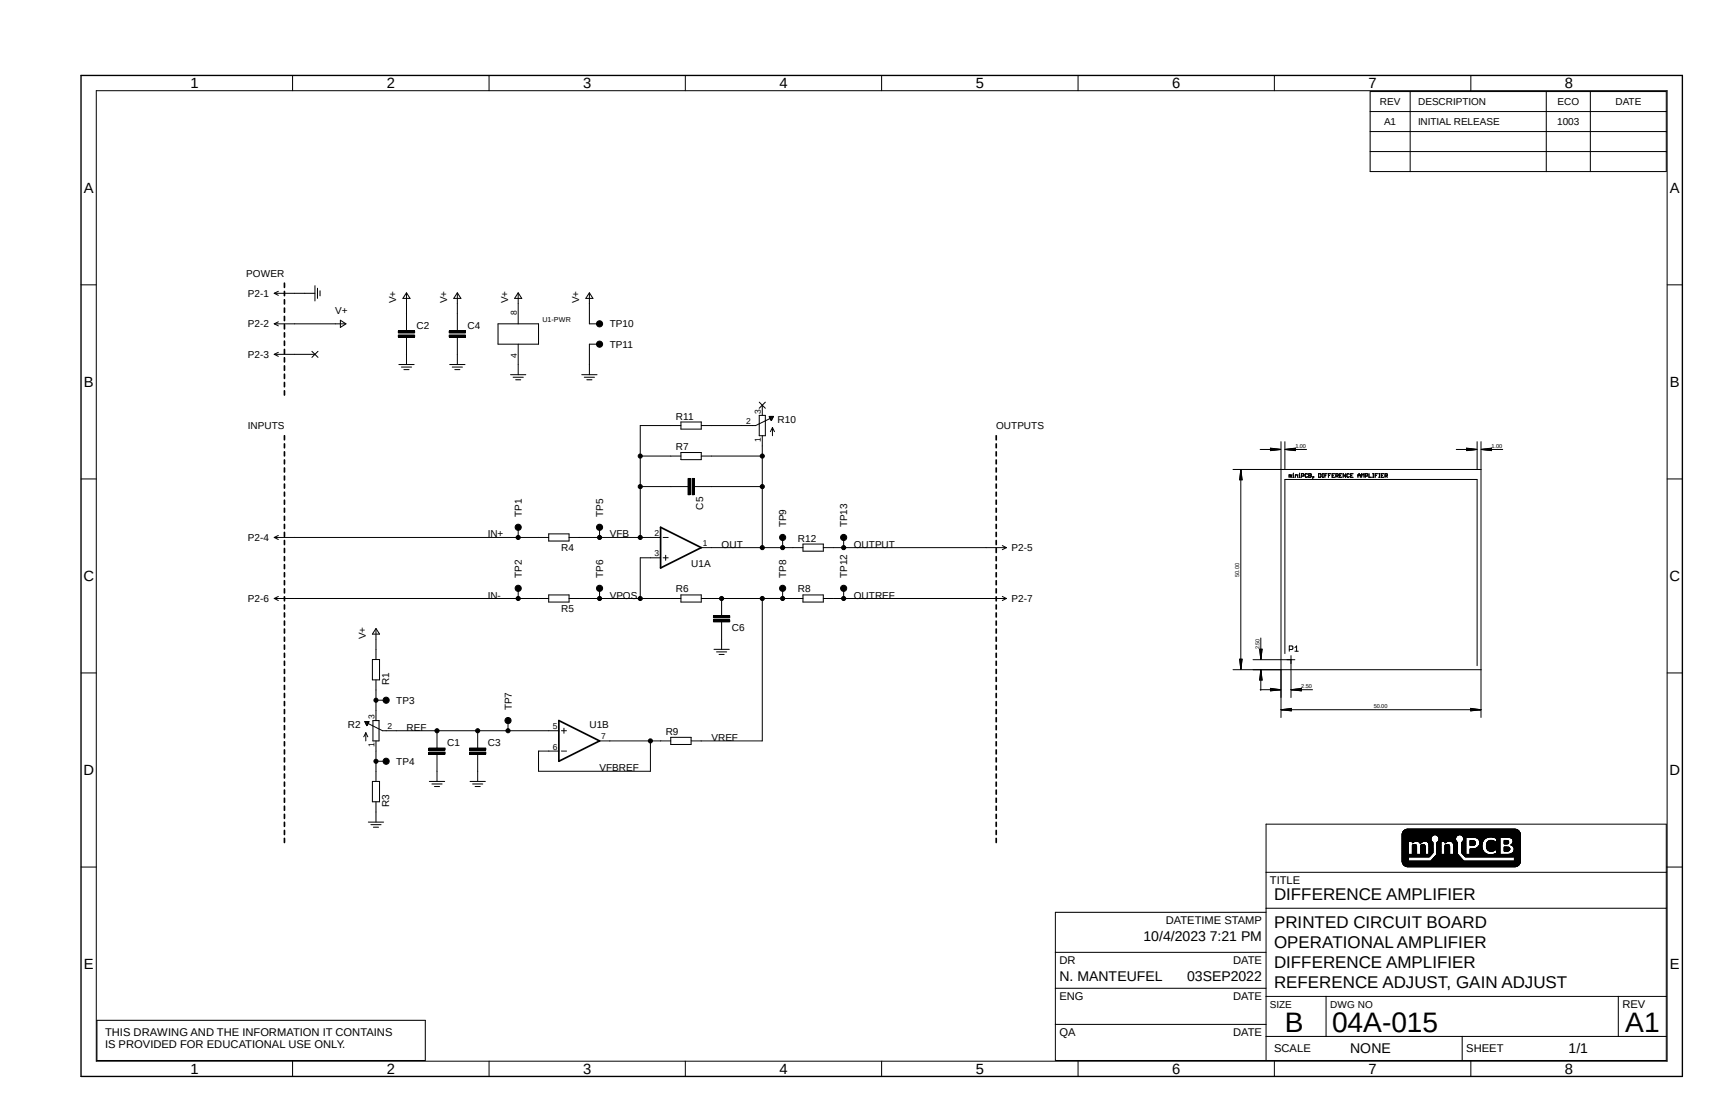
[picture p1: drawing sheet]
<svg xmlns="http://www.w3.org/2000/svg" width="432mm" height="279mm" viewBox="0 0 432 279" stroke-linecap="round" stroke-linejoin="round" font-family="sans-serif">
<path d="M19.7 18.5l400.8 250.8M420.5 18.5l-400.8 250.8" fill="none" stroke="#fff" stroke-width=".25"/>
<g fill="none" stroke="#000" stroke-width=".25">
<path d="M73.1 18.8v3.8M122.1 18.8v3.8M171.2 18.8v3.8M220.2 18.8v3.8M269.2 18.8v3.8M318.3 18.8v3.8M367.3 18.8v3.8M24 22.6h392.3v242.4h-392.3zM342.2 22.9h73.9v19.9h-73.9zM342.2 37.8h73.9M342.2 32.9h73.9M342.2 27.9h73.9"/>
<path d="M352.2 22.9v19.9M386.2 22.9v19.9M397.2 22.9v19.9M20.2 71.1h3.8M68.5 73.2h10.2M68.5 73.2l1 .5M69.5 72.7l-1 .5M78.7 71.3v3.8M79.3 72v2.5M79.9 72.6v1.3M85 80l1.4 .9-1.4 .8zM101.5 73.2v9.4"/>
<path d="M101.5 73.1l.9 1.4h-1.8zM114.2 73.2v9.4M114.2 73.1l.9 1.4h-1.8zM129.4 73.2v7.7M129.4 73.1l.9 1.4h-1.8zM147.2 73.2v7.7h2.5M147.2 73.1l.9 1.4h-1.8zM416.3 71.1h3.9M68.5 80.9h17.8M68.5 80.9l1 .5M68.5 88.5h10.2M68.5 88.5l1 .5"/>
<path d="M69.5 80.3l-1 .6M69.5 88l-1 .5M77.9 87.7l1.5 1.5M79.4 87.7l-1.5 1.5M99.5 83.7h4v.5h-4zM99.5 82.6h4v.5h-4zM99.6 91h3.8M100.2 91.7h2.6M100.9 92.3h1.3M101.5 84.2v6.8M112.2 83.7h4v.5h-4zM112.2 82.6h4v.5h-4z"/>
<path d="M112.3 91h3.8M112.9 91.7h2.6M113.6 92.3h1.3M114.2 84.2v6.8M124.4 80.9h10.1v5h-10.1zM127.5 93.6h3.8M128.1 94.2h2.6M128.8 94.8h1.2M129.4 85.9v7.7M145.3 93.6h3.8M145.9 94.2h2.6M146.6 94.8h1.2"/>
<path d="M149.7 85.9h-2.5v7.7M20.2 119.6h3.8M159.9 113.9h10.2M170.1 113h5v1.8h-5zM170.1 105.4h5v1.7h-5zM170.1 106.3h-10.2v27.9M171.8 119.5h.5v4h-.5zM172.8 119.5h.6v4h-.6zM175.1 113.9h15.3M189.6 103.7h1.5v5.1h-1.5zM189.6 100.4l1.5 1.5M190.4 101.2v2.5"/>
<path d="M190.4 108.8v27.9M191.1 100.4l-1.5 1.5M192.1 104l.4 .9M192.2 104h1l-.5 1zM192.2 104.1h.9M192.3 104.5l-3.6 1.8h-13.6M192.3 104.2h.7M192.4 104.4h.6M192.5 104.6h.4M192.6 104.8h.1M192.9 106.8v2M192.9 106.8l.5 1"/>
<path d="M192.9 106.8l-.5 1M307.9 117.2h62M309.9 117.3v49.8M309.9 117.3l.3 2.5h-.6zM309.9 117.3l-.1 2.5M309.9 117.3l.1 2.5M309.9 117.3l.3 2.5M314.7 112.2h5.1M317.3 111.9l2.5 .3-2.5 .3zM317.3 112.1l2.5 .1M317.3 112l2.5 .2M319.8 112.2l-2.5 .2"/>
<path d="M319.9 110.3v68.9M320.9 110.3v6.9M321 112.2h5.3M321 112.2l2.5-.3v.6zM321 112.2l2.5 .2M322.2 118.7l-.3-.1v.6M322.2 118.7v.5M322.2 118.7l.2-.1 .1 .1v.5M322.9 118.6l.1 .6M322.9 119.2h.3M323 118.2v.1M323.5 119.2v-.6l.6 .1v.5"/>
<path d="M323.5 112.1l-2.5 .1M323.5 112l-2.5 .2M324.4 118.6h.2v.6M324.4 119.2h.3M324.6 118.2v.1M325 118.9h.5l.1-.5-.6-.1v.9M326.5 118.4l-.1-.1-.4 .1 .1 .8 .4-.2M326.9 118.3l.5 .1-.1 .8h-.4zM326.9 118.7h.4M327.9 119l.2 .2zM328.1 119.2l-.3 .2M329.3 118.3l.6 .1-.1 .8h-.5z"/>
<path d="M330.2 119.2h.3M330.2 118.3h.3M330.4 118.3v.9M330.9 118.7h.2M331.4 118.3h-.5v.9M331.8 118.7h.3M332.4 118.3h-.6v.9M332.7 118.7h.3M333.3 118.3h-.6v.9h.6M333.6 118.9h.5l.1-.5-.6-.1v.9M333.9 118.9l.3 .3M334.6 118.7h.2"/>
<path d="M335.1 118.3h-.5v.9h.5M336 118.3v.9l-.6-.9v.9M337 118.4l-.2-.1-.4 .1 .1 .8 .5-.2M337.3 118.7h.3M337.9 118.3h-.6v.9h.6M339.1 118.7h.6M339.1 119.2v-.6l.3-.3 .3 .3v.6M340.1 119.2v-.9l.3 .3 .3-.3v.9M341 118.9l.5-.2-.1-.4h-.4v.9M341.9 118.3v.9h.6M342.8 119.2h.3M342.8 118.3h.3"/>
<path d="M343 118.3v.9M343.5 118.7h.2M344 118.3h-.5v.9M344.3 119.2h.3M344.3 118.3h.3M344.5 118.3v.9M345 118.7h.3M345.6 118.3h-.6v.9h.6M345.9 118.9l.6-.2-.2-.4h-.4v.9M346.2 118.9l.3 .3M363.7 112.2h5.1M366.3 111.9l2.5 .3-2.5 .3z"/>
<path d="M366.3 112.1l2.5 .1M366.3 112l2.5 .2M368.8 112.2l-2.5 .2M368.9 110.3v6.9M369.9 110.3v68.9M370 112.2h5.3M370 112.2l2.5-.3v.6zM370 112.2l2.5 .2M372.5 112.1l-2.5 .1M372.5 112l-2.5 .2M416.3 119.6h3.9M68.5 134.2h68.5"/>
<path d="M68.5 134.2l1 .5M69.5 133.7l-1 .5M129.4 131.7v2.5M137 133.3h5.1v1.8h-5.1zM142.1 134.2h22.9M149.7 131.7v2.5M159.9 121.5h11.9M165 139.3h-5.1v10.1M165.6 134.2h1.3M165.6 139.3h1.3M166.2 138.6v1.3M173.4 121.5h17"/>
<path d="M175.1 136.7h25.4M195.5 134.2v2.5M200.5 135.8h5.1v1.8h-5.1zM205.6 136.7h45.7M210.7 134.2v2.5M250.3 136.2l1 .5M251.3 136.7l-1 .5M68.5 149.4h68.5M68.5 149.4l1 .5M69.5 148.9l-1 .5M93.9 157.1v7.6M93.9 156.9l.9 1.4h-1.8z"/>
<path d="M129.4 146.9v2.5M137 148.5h5.1v1.8h-5.1zM142.1 149.4h28M149.7 146.9v2.5M170.1 148.5h5v1.8h-5zM175.1 149.4h25.4M178.2 153.8h4v.5h-4zM178.2 154.8h4v.5h-4zM180.2 149.4v4.4M180.2 155.3v6.8M190.4 149.4v35.6h-17.8M195.5 146.9v2.5"/>
<path d="M200.5 148.5h5.1v1.8h-5.1zM205.6 149.4h45.7M210.7 146.9v2.5M250.3 148.9l1 .5M251.3 149.4l-1 .5M314.9 159.3v5.3M20.2 168h3.8M93 164.7h1.8v5.1h-1.8zM93.1 179.9h1.6v5.1h-1.6zM93.9 169.8v10.1M93.9 174.8h2.5M126.9 179.9v2.6"/>
<path d="M178.3 162.1h3.8M178.9 162.8h2.6M179.6 163.4h1.2M307.9 167.2h62M309.6 164.6h.6l-.3 2.5zM309.8 164.6l.1 2.5M310 164.6l-.1 2.5M310.2 164.6l-.3 2.5M312.9 164.7h10.5M314.6 162.1h.6l-.3 2.5zM314.7 172.2h5.1M314.7 162.1l.2 2.5"/>
<path d="M314.9 167.3v5.1M314.9 167.3l.3 2.5h-.6zM314.9 167.3l-.2 2.5M314.9 167.3l.1 2.5M314.9 167.3l.3 2.5M315 162.1l-.1 2.5M315.2 162.1l-.3 2.5M317.3 172l2.5 .2M317.3 171.9l2.5 .3-2.5 .3zM317.3 172.1l2.5 .1M319.8 172.2l-2.5 .1M319.8 172.2l-2.5 .3"/>
<path d="M320 177.2h49.8M320 177.2l2.5-.3v.6zM320 177.2l2.5 .1M320 177.2l2.5 .3M320.9 163.2v-43.5h48v46.5M322 162.2h.7l.2-.2v-.5l-.2-.2h-.7v1.3M322.4 163.7v10.5M322.5 172.2h5.3M322.5 172.2l2.5-.3v.6zM322.5 172.2l2.5 .1M322.5 172.2l2.5 .3M322.5 177.1l-2.5 .1"/>
<path d="M322.5 177l-2.5 .2M323.4 161.7l.4-.4v1.3M323.4 162.6h.8M325 172.1l-2.5 .1M325 172l-2.5 .2M367.3 176.9l2.5 .3-2.5 .3zM367.3 177.1l2.5 .1M367.3 177l2.5 .2M369.8 177.2l-2.5 .1M369.8 177.2l-2.5 .3M416.3 168h3.9M91.1 180.2h1l-.5 1z"/>
<path d="M91.2 180.4h.8M91.3 180.6h.6M91.4 183v2M91.4 183l-.6 1M91.4 183l.5 1M91.4 180.8h.4M91.5 181h.2M92 180.7l3.5 1.8h44.1M92.2 180.2l-.5 .9M93 195.1h1.8v5.1h-1.8zM93.9 185v10.1M93.9 190.1h2.5"/>
<path d="M107.1 187.8h4.1v.5h-4.1zM107.1 186.8h4.1v.5h-4.1zM107.2 195.1h3.8M107.9 195.7h2.5M108.5 196.4h1.3M109.1 182.5v4.3M109.1 188.3v6.8M117.3 187.8h4v.5h-4zM117.3 186.8h4v.5h-4zM117.4 195.1h3.8M118 195.7h2.6M118.7 196.4h1.2"/>
<path d="M119.3 182.5v4.3M119.3 188.3v6.8M140.2 182.5h1.3M140.2 187.5h1.3M140.8 181.8v1.3M149.7 185h17.8M162.4 185v7.6h-27.9v-5.1h5.1M167.5 184.1h5.1v1.8h-5.1zM20.2 216.5h3.8M92 205.3h3.8M92.6 205.9h2.6M93.3 206.5h1.2"/>
<path d="M93.9 200.2v5.1M316.2 217.8h99.9M350.2 215.3h29.5M350.2 215.2h29.5M350.2 215.1h29.5M350.2 215h29.5M350.2 215h1.5M350.2 214.9h1.5M350.2 214.8h1.5M350.2 214.7h1.5M350.2 214.6h1.5M350.2 214.5h1.5"/>
<path d="M350.2 214.4h1.5M350.2 214.3h1.5M350.2 214.2h1.5M350.2 214.1h1.5M350.2 214h1.5M350.2 213.9h6.8M350.2 213.8h6.9M350.2 213.7h7M350.2 213.5h7.1M350.2 213.4h7.3M350.2 213.3h7.3M350.2 213.3h1.5"/>
<path d="M350.2 213.2h1.5M350.2 213.1h1.5M350.2 213h1.5M350.2 212.9h1.5M350.2 212.8h1.5M350.2 212.7h1.5M350.2 212.6h1.5M350.2 212.5h1.5M350.2 212.4h1.5M350.2 212.3h1.5M350.2 212.2h1.5M350.2 212.1h1.5"/>
<path d="M350.2 212h1.5M350.2 211.9h1.5M350.2 211.8h1.5M350.2 211.7h1.5M350.2 211.6h1.5M350.2 211.5h1.5M350.2 211.4h1.5M350.2 211.3h1.5M350.2 211.2h1.5M350.2 211.1h1.5M350.2 211h1.5M350.2 210.9h1.5"/>
<path d="M350.2 210.8h1.5M350.2 210.7h1.5M350.2 210.6h1.5M350.2 210.5h1.5M350.2 210.4h1.5M350.2 210.3h1.5M350.2 210.2h1.5M350.2 210.1h1.5M350.2 210.1h3.2M350.2 210h7.3M350.2 209.9h7.3M350.2 209.8h7.2"/>
<path d="M350.2 209.7h7.2M350.2 209.6h7.1M350.2 209.5h7.1M350.2 209.4h7.1M350.2 209.3h7.1M350.2 209.3h7.2M350.2 209.2h7.2M350.2 209.1h7.2M350.2 209h7.2M350.2 209h7.3M350.2 208.9h7.3M350.2 208.8h7.4"/>
<path d="M350.2 208.7h7.5M350.2 208.5h7.8M350.2 208.4h29.5M350.2 208.3h29.5M350.2 208.2h29.5M350.2 215.4h29.4M350.2 215.3h29.4M350.2 208.1h29.4M350.3 215.5h29.3M350.3 215.4h29.3M350.3 208h29.3M350.3 207.9h29.3"/>
<path d="M350.3 215.6h29.3M350.3 207.8h29.3M350.4 215.7h29.1M350.4 215.8h29.1M350.4 207.7h29.1M350.4 215.8h29M350.4 207.6h29M350.5 215.9h28.8M350.5 215.9h28.9M350.5 207.5h28.9M350.6 207.5h28.7M350.6 216h28.7"/>
<path d="M350.6 207.4h28.7M350.6 216.1h28.6M350.7 207.3h28.5M350.7 207.3h28.4M350.8 216.2h28.3M350.9 207.2h28.1M350.9 207.2h28M351 216.3h27.9M351 216.3h27.8M351.1 207.1h27.7M351.2 207.1h27.4M351.3 216.4h27.2"/>
<path d="M351.5 216.5h26.9M352.7 213.3h1.1M352.7 213.2h1.1M352.7 213.1h1.1M352.7 213h1.1M352.7 212.9h1.1M352.7 212.8h1.1M352.7 212.7h1.1M352.7 212.6h1.1M352.7 212.5h1.1M352.7 212.4h1.1M352.7 212.3h1.1"/>
<path d="M352.7 212.2h1.1M352.7 212.1h1.1M352.7 212h1.1M352.7 211.9h1.1M352.7 211.8h1.1M352.7 211.7h1.1M352.7 211.6h1.1M352.7 211.5h1.1M352.7 211.4h1.1M352.7 211.3h1.1M352.7 211.2h1.1M352.7 211.2h1"/>
<path d="M352.7 211.1h1M352.7 211h1M352.7 210.4h.1M352.7 210.2h.4M352.8 211h.9M353 210.9h.6M353 210.3h-.3M353.1 210.9h.4M353.3 210.1l-.6 .1M354.1 210.1h1.4M354.2 210.1h1.2M354.4 210.2h.8"/>
<path d="M354.4 210.3h.7M354.5 210.4h.5M354.6 210.4h.3M354.7 210.6h.1M354.7 210.5h.1M354.8 213.3h1.1M354.8 213.2h1.1M354.8 213.1h1.1M354.8 213h1.1M354.8 212.9h1.1M354.8 212.8h1.1M354.8 212.7h1.1"/>
<path d="M354.8 212.6h1.1M354.8 212.5h1.1M354.8 212.4h1.1M354.8 212.3h1.1M354.8 212.2h1.1M354.8 212.1h1.1M354.8 212h1.1M354.8 211.9h1.1M354.8 211.8h1.1M354.8 211.7h1.1M354.8 211.6h1.1M354.8 211.5h1.1"/>
<path d="M354.8 211.4h1.1M354.8 211.3h1.1M354.8 211.2h1.1M354.8 211.1h1.1M354.8 211h1M354.9 211h.9M355.1 210.9h.6M355.2 210.9h.4M356.2 210.1h1.3M356.4 210.1l1.2 .1M356.5 210.2h1.2M356.6 210.3h1.2"/>
<path d="M356.7 210.4h1.1M356.7 210.5h1.1M356.8 210.6h1M356.8 210.7h1M356.9 210.8h.9M356.9 213.3h.6M356.9 213.2h.7M356.9 213.1h.8M356.9 213h.9M356.9 212.9h.9M356.9 212.8h.9M356.9 212.7h.9"/>
<path d="M356.9 212.6h.9M356.9 212.5h.9M356.9 212.4h.9M356.9 212.3h.9M356.9 212.2h.9M356.9 212.1h.9M356.9 212h.9M356.9 211.9h.9M356.9 211.8h.9M356.9 211.7h.9M356.9 211.6h.9M356.9 211.5h.9"/>
<path d="M356.9 211.4h.9M356.9 211.3h.9M356.9 211.2h.9M356.9 211.1h.9M356.9 211h.9M356.9 210.9h.9M357 214h-6.8M357 213.8l-6.8 .1M357.2 213.7h-7M357.3 213.6h-7.1M357.4 215h8.1M357.4 214.9h8.1"/>
<path d="M357.4 213.4l-7.2 .1M357.4 209.1l-7.2 .1M357.5 214.8h7.9M357.5 210l-7.3 .1M357.5 208.8l-7.3 .1M357.6 214.7h7.7M357.7 214.6h7.5M357.7 208.7h-7.5M357.8 214.5h7.3M357.8 212.9l-.9 .1M357.9 214.4h7.1M357.9 208.6h-7.7"/>
<path d="M358 214.3h6.9M358.1 214.2h6.7M358.2 214.1h6.5M358.2 214h6.5M358.3 214h6.4M358.4 213.9h6.1M358.4 213.8h6M358.5 213.7h5.9M358.6 213.7h5.7M358.6 213.6h5.7M358.7 213.5h5.5M358.8 213.4h5.3"/>
<path d="M358.8 208.5h5.3M358.9 213.3l5.2 .1M358.9 213.3h.9M358.9 213.2h.9M358.9 213.1h.9M358.9 213h.9M358.9 212.9h.9M358.9 212.8h.9M358.9 212.7h.9M358.9 212.6h.9M358.9 212.5h.9M358.9 212.4h.9"/>
<path d="M358.9 212.3h.9M358.9 212.2h.9M358.9 212.1h.9M358.9 212h.9M358.9 211.9h.9M358.9 211.8h.9M358.9 211.7h.9M358.9 211.6h.9M358.9 211.5h.9M358.9 211.4h.9M358.9 211.3h.9M358.9 211.2h.9"/>
<path d="M358.9 211.1h.9M358.9 211h.9M358.9 210.9h.9M358.9 210.8h.9M358.9 210.7h.9M358.9 210.6h.9M358.9 210.5h.9M358.9 210.4h.9M358.9 208.6h5.2M358.9 210.3h.9M359 208.7h4.9M359.1 210.2h.7"/>
<path d="M359.2 210.1h2.4M359.2 208.8h4.5M359.2 210.1h4.5M359.2 208.9h4.4M359.3 210h4.3M359.3 209.9h4.3M359.3 209h4.3M359.3 209.8h4.3M359.3 209.1h4.3M359.4 209.8h4.2M359.4 209.7h4.1M359.4 209.3h4.1"/>
<path d="M359.4 209.2h4.1M359.4 209.6h4.1M359.4 209.5h4.1M359.4 209.4h4.1M360.9 213.3h1.1M360.9 213.2h1.1M360.9 213.1h1.1M360.9 213h1.1M360.9 212.9h1.1M360.9 212.8h1.1M360.9 212.7h1.1M360.9 212.6h1.1"/>
<path d="M360.9 212.5h1.1M360.9 212.4h1.1M360.9 212.3h1.1M360.9 212.2h1.1M360.9 212.1h1.1M360.9 212h1.1M360.9 211.9h1.1M360.9 211.8h1.1M360.9 211.7h1.1M360.9 211.6h1.1M360.9 211.5h1.1M360.9 211.4h1.1"/>
<path d="M360.9 211.3h1.1M360.9 211.2h1.1M360.9 211.1h1.1M360.9 211h1M360.9 210.4h.1M360.9 210.2h.4M361.2 210.9h.6M361.2 210.3h-.3M361.2 210.9h.5M361.4 210.1l-.5 .1M362.3 210.1h1.4M362.5 210.1l1.3 .1"/>
<path d="M362.6 210.2h1.2M362.7 210.3h1.2M362.8 210.4h1.2M362.9 210.5h1.1M362.9 210.6h1.1M363 210.7h1M363 210.8h1M363.1 211.1h.9M363.1 211h.9M363.1 210.9h.9M363.1 213.3h.9M363.1 213.2h.9"/>
<path d="M363.1 213.1h.9M363.1 213h.9M363.1 212.9h.9M363.1 212.8h.9M363.1 212.7h.9M363.1 212.6h.9M363.1 212.5h.9M363.1 212.4h.9M363.1 212.3h.9M363.1 212.2h.9M363.1 212.1h.9M363.1 212h.9"/>
<path d="M363.1 211.9h.9M363.1 211.8h.9M363.1 211.7h.9M363.1 211.6h.9M363.1 211.5h.9M363.1 211.4h.9M363.1 211.3h.9M363.1 211.2h.9M363.6 209.1l-4.2 .1M363.6 209h-4.3M365 208.5h14.7M365 208.6h14.7"/>
<path d="M365 212.9h1.1M365 212.8h1.1M365 212.7h1.1M365 212.6h1.1M365 212.5h1.1M365 212.4h1.1M365 212.3h1.1M365 212.2h1.1M365 212.1h1.1M365 212h1.1M365 211.9h1.1M365 211.8h1.1"/>
<path d="M365 211.7h1.1M365 211.6h1.1M365 211.5h1.1M365 211.4h1.1M365 211.3h1.1M365 211.2h1.1M365 211.1h1.1M365 211h1.1M365 210.9h1.1M365 210.8h1.1M365 210.7h1.1M365 210.6h1.1"/>
<path d="M365 210.5h1.1M365 210.4h1.1M365.1 210.3h1M365.1 213h1M365.2 213.1h.9M365.2 208.7h14.5M365.2 210.2h.9M365.3 213.2h.8M365.3 210.1h.8M365.3 208.8h14.4M365.3 213.3h.8M365.4 213.3l6.4 .1"/>
<path d="M365.4 210h.7M365.4 208.9h14.3M365.4 209h14.3M365.5 213.4h14.2M365.5 209.9h.6M365.5 209.8h.6M365.5 209.1h.6M365.5 209h6.3M365.5 209.7h.6M365.5 209.3h.6M365.5 209.2h.6M365.5 209.6h.6"/>
<path d="M365.5 209.5h.6M365.5 209.4h.6M365.6 213.5h14.1M365.6 213.6h14.1M365.7 213.7h14M365.8 213.8h13.9M365.9 214h13.8M365.9 213.9h13.8M367.2 213.3h4.2M367.2 213.2h4.1M367.2 213.1h3.9M367.2 213h3.7"/>
<path d="M367.2 212.9h3.6M367.2 212.8l3.5 .1M367.2 212.8h3.4M367.2 212.7h3.4M367.2 212.6l3.3 .1M367.2 212.6h3.3M367.2 212.5l3.3 .1M367.2 212.5h3.2M367.2 212.4h3.2M367.2 212.3h3.1M367.2 212.2h3.1M367.2 212.1l3 .1"/>
<path d="M367.2 212.1h3M367.2 212h3M367.2 211h.9M367.2 210.9h1.1M367.2 210.8h1.2M367.2 210.7h1.2M367.2 210.6h1.2M367.2 210.5h1.2M367.2 210.4h1.2M367.2 210.3h1.2M367.2 210.2h1.2M367.2 210.1l1.2 .1"/>
<path d="M367.2 210.1h1.1M367.2 210h1.1M367.2 210h1M367.2 209.9h.9M367.9 211.9h2.3M368.1 211.1h-.9M368.1 209.1h3.5M368.3 210.9l-1.1 .1M368.3 210.8l-1.1 .1M368.3 209.1h3.2M368.5 211.8h1.7M368.6 211.8h1.6"/>
<path d="M368.8 209.2h2.4M368.8 211.7h1.3M368.8 209.3h2.3M368.9 211.7h1.2M369 211.6h1.1M369 209.3h2M369 211.5h1.1M369.1 209.4h1.8M369.1 211.5h1M369.2 211.4h.9M369.2 209.5h1.6M369.2 211.3h.9"/>
<path d="M369.3 211.3h.8M369.3 211.2h.8M369.3 209.6h1.3M369.3 209.6h1.4M369.4 211.2h.7M369.4 209.7h1.2M369.4 211.1h.7M369.4 209.8h1.1M369.4 211h.7M369.5 210.9h.6M369.5 210.8h.6M369.5 210h.9"/>
<path d="M369.5 209.9h.9M369.5 210.7h.6M369.5 210.7h.7M369.5 210.6h.7M369.5 210.5h.7M369.5 210.4h.7M369.5 210.2h.8M369.5 210.1h.8M369.5 210h.8M370.2 210.3h-.7M370.8 209.5h-1.6M371.2 211.5h3.4"/>
<path d="M371.2 211.4h3.4M371.2 211.3h3.4M371.2 211.2h3.4M371.2 211.1h3.4M371.2 211h3.4M371.2 210.9h3.4M371.3 211.7h3.3M371.3 211.6h3.3M371.3 211.5h3.3M371.3 210.9h3.3M371.3 210.8h3.3M371.3 210.7h3.3"/>
<path d="M371.3 211.9h3.3M371.3 211.8h3.3M371.3 210.6h3.3M371.3 210.5h3.3M371.4 212h3.2M371.4 210.4h3.2M371.4 212.1h2.2M371.4 210.4h2.2M371.4 210.3h2.2M371.5 212.1h2M371.5 210.2h2M371.6 212.3h1.7"/>
<path d="M371.6 212.2h1.8M371.6 210.1l1.8 .1M371.6 210.1h1.7M371.7 212.3h1.5M371.7 210l1.5 .1M371.7 212.4h1.4M371.8 210h1.3M371.9 212.5h1.1M371.9 209.9h1.1M372 212.5h.8M372.1 209.8h.7M372.8 213.4h6.9"/>
<path d="M372.8 209h6.9M373.1 209.1h1.5M373.1 213.3h1.5M373.3 213.2h1.3M373.5 213.1h1.1M373.5 209.2h1.1M373.5 209.3h1.1M373.6 213.1h1M373.7 209.3h.9M373.8 213h.8M373.8 212.9h.8M373.8 212.8h.8"/>
<path d="M373.8 212.7h.8M373.8 212.6h.8M373.8 212.5h.8M373.8 212.4h.8M373.8 212.3h.8M373.8 212.2h.8M373.8 212.1h.8M373.8 210.4h.8M373.8 210.3h.8M373.8 210.2h.8M373.8 210.1h.8M373.8 210h.8"/>
<path d="M373.8 209.9h.8M373.8 209.8h.8M373.8 209.7h.8M373.8 209.6h.8M373.8 209.5h.8M373.8 209.4h.8M375.7 212.5h.9M375.7 212.5h1.1M375.7 212.3h1.2M375.7 212.3h1.3M375.7 212.2h1.3M375.7 212.1h1.4"/>
<path d="M375.7 212h1.4M375.7 211.9h1.4M375.7 211.8h1.4M375.7 211.8h1.3M375.7 211.7h1.3M375.7 211.6l1.3 .1M375.7 211.6h1.2M375.7 211.5h1.1M375.7 211.5h.9M375.7 210.7h.9M375.7 210.6h1M375.7 210.5h1.1"/>
<path d="M375.7 210.4h1.1M375.7 210.3h1.1M375.7 210.2h1.1M375.7 210.1h1.1M375.7 210h1M375.7 209.9h.9M375.7 209.8h.6M376.6 210.7h-.9M376.7 209.1h3M376.9 212.4h-1.2M376.9 213.3h2.8M376.9 209.1h2.8"/>
<path d="M377.1 212.1l-1.4 .1M377.2 213.2h2.5M377.3 210.9h2.4M377.3 209.2h2.4M377.4 209.3h2.3M377.4 213.1h2.3M377.4 210.9h2.3M377.4 211h2.3M377.5 213.1h2.2M377.5 211.1h2.2M377.5 209.3h2.2M377.6 210.8h2.1"/>
<path d="M377.6 213h2.1M377.6 210.7h2.1M377.6 209.4h2.1M377.7 213h2M377.7 210.7h2M377.7 209.5h2M377.7 211.2h2M377.7 210.6h2M377.8 212.9h1.9M377.8 211.2h1.9M377.8 210.5h1.9M377.8 209.6h1.9"/>
<path d="M377.8 210.4h1.9M377.8 209.7h1.9M377.9 210.4h1.8M377.9 210.3h1.8M377.9 209.8h1.8M377.9 212.8h1.8M377.9 211.3h1.8M377.9 210.2h1.8M377.9 210.1h1.8M377.9 210h1.8M377.9 209.9h1.8M378 212.7h1.7"/>
<path d="M378 212.6h1.7M378 211.4h1.7M378 211.5h1.7M378.1 212.5h1.6M378.1 211.6h1.6M378.1 211.5h1.6M378.1 212.4h1.6M378.2 212.3h1.5M378.2 212.2h1.5M378.2 212.1h1.5M378.2 212h1.5M378.2 211.9h1.5"/>
<path d="M378.2 211.8h1.5M378.2 211.7h1.5M378.2 215h1.5M378.2 214.9h1.5M378.2 214.8h1.5M378.2 214.7h1.5M378.2 214.6h1.5M378.2 214.5h1.5M378.2 214.4h1.5M378.2 214.3h1.5M378.2 214.2h1.5M378.2 214.1h1.5"/>
<path d="M378.2 214h1.5M379.7 208.4l-29.5 .1M416.3 216.5h3.9M263.6 237.8h52.6M316.2 227.8h-52.6v37h152.5v-59h-99.9v59M316.2 226.8h99.9M24.2 254.8h82v10h-82zM263.6 255.8h52.6M263.6 246.8h52.6M316.2 248.8h99.9M316.2 258.8h99.9M331.2 248.8v10"/>
<path d="M365.2 258.8v6M404.2 248.8v10M73.1 265v3.8M122.1 265v3.8M171.2 265v3.8M220.2 265v3.8M269.2 265v3.8M318.3 265v3.8M367.3 265v3.8"/>
<circle cx="149.7" cy="85.9" r=".76"/>
<circle cx="149.7" cy="80.9" r=".76"/>
<circle cx="159.9" cy="113.9" r=".51"/>
<circle cx="190.4" cy="113.9" r=".51"/>
<circle cx="129.4" cy="134.2" r=".51"/>
<circle cx="129.4" cy="131.7" r=".76"/>
<circle cx="149.7" cy="134.2" r=".51"/>
<circle cx="149.7" cy="131.7" r=".76"/>
<circle cx="159.9" cy="121.5" r=".51"/>
<circle cx="159.9" cy="134.2" r=".51"/>
<circle cx="190.4" cy="121.5" r=".51"/>
<circle cx="190.4" cy="136.7" r=".51"/>
<circle cx="195.4" cy="136.7" r=".51"/>
<circle cx="195.5" cy="134.2" r=".76"/>
<circle cx="210.7" cy="136.7" r=".51"/>
<circle cx="210.7" cy="134.2" r=".76"/>
<circle cx="129.4" cy="149.4" r=".51"/>
<circle cx="129.4" cy="146.9" r=".76"/>
<circle cx="149.7" cy="149.4" r=".51"/>
<circle cx="149.7" cy="146.9" r=".76"/>
<circle cx="159.9" cy="149.4" r=".51"/>
<circle cx="180.2" cy="149.4" r=".51"/>
<circle cx="190.4" cy="149.4" r=".51"/>
<circle cx="195.4" cy="149.4" r=".51"/>
<circle cx="195.5" cy="146.9" r=".76"/>
<circle cx="210.7" cy="149.4" r=".51"/>
<circle cx="210.7" cy="146.9" r=".76"/>
<circle cx="93.9" cy="174.8" r=".51"/>
<circle cx="96.4" cy="174.8" r=".76"/>
<circle cx="126.9" cy="179.9" r=".76"/>
<circle cx="93.9" cy="190.1" r=".51"/>
<circle cx="96.4" cy="190.1" r=".76"/>
<circle cx="109.1" cy="182.5" r=".51"/>
<circle cx="119.3" cy="182.5" r=".51"/>
<circle cx="126.9" cy="182.5" r=".51"/>
<circle cx="162.4" cy="185" r=".51"/>
</g>
<g fill="#000">
<path d="M99.5 83.7h4v.5h-4z" fill-rule="evenodd"/>
<path d="M99.5 82.6h4v.5h-4z" fill-rule="evenodd"/>
<path d="M112.2 83.7h4v.5h-4z" fill-rule="evenodd"/>
<path d="M112.2 82.6h4v.5h-4z" fill-rule="evenodd"/>
<path d="M171.8 119.5h.5v4h-.5z" fill-rule="evenodd"/>
<path d="M172.8 119.5h.6v4h-.6z" fill-rule="evenodd"/>
<path d="M178.2 153.8h4v.5h-4z" fill-rule="evenodd"/>
<path d="M178.2 154.8h4v.5h-4z" fill-rule="evenodd"/>
<path d="M107.1 187.8h4.1v.5h-4.1z" fill-rule="evenodd"/>
<path d="M107.1 186.8h4.1v.5h-4.1z" fill-rule="evenodd"/>
<path d="M117.3 187.8h4v.5h-4z" fill-rule="evenodd"/>
<path d="M117.3 186.8h4v.5h-4z" fill-rule="evenodd"/>
<circle cx="149.7" cy="85.9" r=".76"/>
<circle cx="149.7" cy="80.9" r=".76"/>
<circle cx="159.9" cy="113.9" r=".51"/>
<circle cx="190.4" cy="113.9" r=".51"/>
<circle cx="129.4" cy="134.2" r=".51"/>
<circle cx="129.4" cy="131.7" r=".76"/>
<circle cx="149.7" cy="134.2" r=".51"/>
<circle cx="149.7" cy="131.7" r=".76"/>
<circle cx="159.9" cy="121.5" r=".51"/>
<circle cx="159.9" cy="134.2" r=".51"/>
<circle cx="190.4" cy="121.5" r=".51"/>
<circle cx="190.4" cy="136.7" r=".51"/>
<circle cx="195.4" cy="136.7" r=".51"/>
<circle cx="195.5" cy="134.2" r=".76"/>
<circle cx="210.7" cy="136.7" r=".51"/>
<circle cx="210.7" cy="134.2" r=".76"/>
<circle cx="129.4" cy="149.4" r=".51"/>
<circle cx="129.4" cy="146.9" r=".76"/>
<circle cx="149.7" cy="149.4" r=".51"/>
<circle cx="149.7" cy="146.9" r=".76"/>
<circle cx="159.9" cy="149.4" r=".51"/>
<circle cx="180.2" cy="149.4" r=".51"/>
<circle cx="190.4" cy="149.4" r=".51"/>
<circle cx="195.4" cy="149.4" r=".51"/>
<circle cx="195.5" cy="146.9" r=".76"/>
<circle cx="210.7" cy="149.4" r=".51"/>
<circle cx="210.7" cy="146.9" r=".76"/>
<circle cx="93.9" cy="174.8" r=".51"/>
<circle cx="96.4" cy="174.8" r=".76"/>
<circle cx="126.9" cy="179.9" r=".76"/>
<circle cx="93.9" cy="190.1" r=".51"/>
<circle cx="96.4" cy="190.1" r=".76"/>
<circle cx="109.1" cy="182.5" r=".51"/>
<circle cx="119.3" cy="182.5" r=".51"/>
<circle cx="126.9" cy="182.5" r=".51"/>
<circle cx="162.4" cy="185" r=".51"/>
</g>
<g fill="none" stroke="#000" stroke-width=".42">
<path d="M71 70.7v1.1M71 72.8v1M71 74.8v1.1M71 76.9v1.1M71 79v1.1M71 81v1.1M71 83.1v1.1M71 85.2v1M71 87.2v1.1M71 89.3v1.1M71 91.4v1.1M71 93.4v1.1"/>
<path d="M71 95.5v1.1M71 97.6v1M71 108.8v1M71 110.8v1M71 112.8v1M71 114.9v.9M71 116.8v1.1M71 118.9v.9M248.8 108.8v1M248.8 110.8v1M248.8 112.8v1M248.8 114.9v.9"/>
<path d="M248.8 116.8v1.1M248.8 118.9v.9M71 120.9v1M71 122.9v1M71 124.9v1M71 126.9v1M71 128.9v1M71 130.9v1.1M71 132.9v1M71 135v1M71 136.9v1.1M71 139v1"/>
<path d="M165 131.7l10.1 5-10.1 5.1zM248.8 120.9v1M248.8 122.9v1M248.8 124.9v1M248.8 126.9v1M248.8 128.9v1M248.8 130.9v1.1M248.8 132.9v1M248.8 135v1M248.8 136.9v1.1M248.8 139v1M71 141v1"/>
<path d="M71 143v1M71 145v1M71 147v1M71 149v1M71 151v1.1M71 153v1.1M71 155.1v1M71 157.1v1M71 159.1v1M248.8 141v1M248.8 143v1M248.8 145v1"/>
<path d="M248.8 147v1M248.8 149v1M248.8 151v1.1M248.8 153v1.1M248.8 155.1v1M248.8 157.1v1M248.8 159.1v1M71 161.1v1M71 163.1v1M71 165.1v1M71 167.1v1M71 169.1v1"/>
<path d="M71 171.2v1M71 173.1v1.1M71 175.2v1M71 177.2v1M71 179.2v1M139.6 179.9l10.1 5.1-10.1 5.1zM248.8 161.1v1M248.8 163.1v1M248.8 165.1v1M248.8 167.1v1M248.8 169.1v1M248.8 171.2v1"/>
<path d="M248.8 173.1v1.1M248.8 175.2v1M248.8 177.2v1M248.8 179.2v1M71 181.2v1M71 183.2v1M71 185.2v1M71 187.2v1.1M71 189.2v1M71 191.3v1M71 193.3v1M71 195.3v1"/>
<path d="M71 197.3v1M71 199.3v1M248.8 181.2v1M248.8 183.2v1M248.8 185.2v1M248.8 187.2v1.1M248.8 189.2v1M248.8 191.3v1M248.8 193.3v1M248.8 195.3v1M248.8 197.3v1M248.8 199.3v1"/>
<path d="M71 201.3v1M71 203.3v1M71 205.3v1M71 207.3v1.1M71 209.3v1.1M248.8 201.3v1M248.8 203.3v1M248.8 205.3v1M248.8 207.3v1.1M248.8 209.3v1.1"/>
</g>
<path d="M20.2 18.8h400v250h-400z" fill="none" stroke="#000" stroke-width=".34"/>
<g font-size="7">
<text x="320.8" y="257.8">B</text>
<text x="332.7" y="257.8">04A-015</text>
<text x="405.9" y="257.8">A1</text>
</g>
<g font-size="4.2">
<text x="318.2" y="224.8">DIFFERENCE AMPLIFIER</text>
<text x="318.2" y="231.8">PRINTED CIRCUIT BOARD</text>
<text x="318.2" y="236.8">OPERATIONAL AMPLIFIER</text>
<text x="318.2" y="241.8">DIFFERENCE AMPLIFIER</text>
<text x="318.2" y="246.8">REFERENCE ADJUST, GAIN ADJUST</text>
</g>
<g font-size="3.7">
<text x="47.5" y="22.1">1</text>
<text x="96.6" y="22.1">2</text>
<text x="145.6" y="22.1">3</text>
<text x="194.6" y="22.1">4</text>
<text x="243.7" y="22.1">5</text>
<text x="292.7" y="22.1">6</text>
<text x="341.8" y="22.1">7</text>
<text x="390.8" y="22.1">8</text>
<text x="20.9" y="48.2">A</text>
<text x="417" y="48.2">A</text>
<text x="20.9" y="96.6">B</text>
<text x="417" y="96.6">B</text>
<text x="20.8" y="145.1">C</text>
<text x="416.9" y="145.1">C</text>
<text x="20.8" y="193.6">D</text>
<text x="416.9" y="193.6">D</text>
<text x="20.9" y="242.1">E</text>
<text x="417" y="242.1">E</text>
<text x="47.5" y="268.2">1</text>
<text x="96.6" y="268.2">2</text>
<text x="145.6" y="268.2">3</text>
<text x="194.6" y="268.2">4</text>
<text x="243.7" y="268.2">5</text>
<text x="292.7" y="268.2">6</text>
<text x="341.8" y="268.2">7</text>
<text x="390.8" y="268.2">8</text>
</g>
<g font-size="3.5">
<text x="285.6" y="235">10/4/2023 7:21 PM</text>
<text x="264.6" y="245">N. MANTEUFEL</text>
<text x="296.5" y="245.1">03SEP2022</text>
<text x="337.2" y="263">NONE</text>
<text x="391.7" y="263">1/1</text>
</g>
<g font-size="2.8">
<text x="317.2" y="220.8">TITLE</text>
<text x="291.1" y="230.8">DATETIME STAMP</text>
<text x="264.6" y="240.8">DR</text>
<text x="307.9" y="240.8">DATE</text>
<text x="264.6" y="249.8">ENG</text>
<text x="307.9" y="249.8">DATE</text>
<text x="405.2" y="251.8">REV</text>
<text x="26.2" y="258.8">THIS DRAWING AND THE INFORMATION IT CONTAINS</text>
<text x="26.2" y="261.8">IS PROVIDED FOR EDUCATIONAL USE ONLY.</text>
<text x="264.6" y="258.8">QA</text>
<text x="307.9" y="258.8">DATE</text>
<text x="318.2" y="262.8">SCALE</text>
<text x="366.2" y="262.8">SHEET</text>
</g>
<g font-size="2.5">
<text x="344.6" y="26.2">REV</text>
<text x="354.2" y="26.2">DESCRIPTION</text>
<text x="389" y="26.2">ECO</text>
<text x="403.4" y="26.2">DATE</text>
<text x="345.7" y="31.2">A1</text>
<text x="354.2" y="31.2">INITIAL RELEASE</text>
<text x="388.9" y="31.2">1003</text>
<text x="61.5" y="69">POWER</text>
<text x="61.9" y="74.1">P2-1</text>
<text x="99" y="75.8" transform="rotate(-90 99 75.8)">V+</text>
<text x="111.7" y="75.8" transform="rotate(-90 111.7 75.8)">V+</text>
<text x="126.9" y="75.8" transform="rotate(-90 126.9 75.8)">V+</text>
<text x="144.7" y="75.8" transform="rotate(-90 144.7 75.8)">V+</text>
<text x="61.9" y="81.7">P2-2</text>
<text x="83.7" y="78.3">V+</text>
<text x="104.1" y="82.1">C2</text>
<text x="116.7" y="82.1">C4</text>
<text x="152.3" y="81.7">TP10</text>
<text x="61.9" y="89.4">P2-3</text>
<text x="152.3" y="86.8">TP11</text>
<text x="61.9" y="107.1">INPUTS</text>
<text x="168.8" y="104.8">R11</text>
<text x="194.2" y="105.5">R10</text>
<text x="248.8" y="107.1">OUTPUTS</text>
<text x="168.8" y="112.4">R7</text>
<text x="130.3" y="129.1" transform="rotate(-90 130.3 129.1)">TP1</text>
<text x="150.6" y="129.1" transform="rotate(-90 150.6 129.1)">TP5</text>
<text x="175.6" y="127.3" transform="rotate(-90 175.6 127.3)">C5</text>
<text x="196.3" y="131.7" transform="rotate(-90 196.3 131.7)">TP9</text>
<text x="211.6" y="131.7" transform="rotate(-90 211.6 131.7)">TP13</text>
<text x="61.9" y="135.1">P2-4</text>
<text x="121.8" y="134.2">IN+</text>
<text x="140.2" y="137.5">R4</text>
<text x="152.3" y="134.2">VFB</text>
<text x="180.2" y="136.7">OUT</text>
<text x="199.3" y="135.2">R12</text>
<text x="213.2" y="136.7">OUTPUT</text>
<text x="252.6" y="137.6">P2-5</text>
<text x="172.6" y="141.7">U1A</text>
<text x="121.8" y="149.4">IN-</text>
<text x="130.3" y="144.4" transform="rotate(-90 130.3 144.4)">TP2</text>
<text x="150.6" y="144.4" transform="rotate(-90 150.6 144.4)">TP6</text>
<text x="152.3" y="149.4">VPOS</text>
<text x="168.8" y="147.9">R6</text>
<text x="196.3" y="144.4" transform="rotate(-90 196.3 144.4)">TP8</text>
<text x="199.3" y="147.9">R8</text>
<text x="211.6" y="144.4" transform="rotate(-90 211.6 144.4)">TP12</text>
<text x="213.2" y="149.4">OUTREF</text>
<text x="61.9" y="150.3">P2-6</text>
<text x="140.2" y="152.7">R5</text>
<text x="252.6" y="150.3">P2-7</text>
<text x="91.4" y="159.6" transform="rotate(-90 91.4 159.6)">V+</text>
<text x="182.8" y="157.6">C6</text>
<text x="97.2" y="171" transform="rotate(-90 97.2 171)">R1</text>
<text x="99" y="175.7">TP3</text>
<text x="127.8" y="177.4" transform="rotate(-90 127.8 177.4)">TP7</text>
<text x="86.9" y="181.7">R2</text>
<text x="101.5" y="182.5">REF</text>
<text x="147.2" y="181.8">U1B</text>
<text x="166.2" y="183.5">R9</text>
<text x="177.7" y="185">VREF</text>
<text x="99" y="191">TP4</text>
<text x="111.7" y="186.3">C1</text>
<text x="121.8" y="186.3">C3</text>
<text x="149.7" y="192.6">VFBREF</text>
<text x="97.2" y="201.5" transform="rotate(-90 97.2 201.5)">R3</text>
<text x="317.2" y="251.8">SIZE</text>
<text x="332.2" y="251.8">DWG NO</text>
</g>
<g font-size="2.1">
<text x="129.1" y="78.5" transform="rotate(-90 129.1 78.5)">8</text>
<text x="129.1" y="89.4" transform="rotate(-90 129.1 89.4)">4</text>
<text x="186.3" y="105.9">2</text>
<text x="190" y="103.4" transform="rotate(-90 190 103.4)">3</text>
<text x="190" y="110.3" transform="rotate(-90 190 110.3)">1</text>
<text x="163.4" y="133.8">2</text>
<text x="175.5" y="136.4">1</text>
<text x="163.4" y="138.9">3</text>
<text x="93.5" y="179.5" transform="rotate(-90 93.5 179.5)">3</text>
<text x="96.8" y="182.1">2</text>
<text x="138" y="182.1">5</text>
<text x="150.1" y="184.6">7</text>
<text x="93.5" y="186.5" transform="rotate(-90 93.5 186.5)">1</text>
<text x="138" y="187.2">6</text>
</g>
<text font-size="1.8" x="135.5" y="80.3">U1-PWR</text>
<g font-size="1.4">
<text x="323.5" y="111.8">1.00</text>
<text x="372.5" y="111.8">1.00</text>
<text x="309.5" y="144" transform="rotate(-90 309.5 144)">50.00</text>
<text x="314.5" y="162.1" transform="rotate(-90 314.5 162.1)">2.50</text>
<text x="325" y="171.8">2.50</text>
<text x="343.1" y="176.8">50.00</text>
</g>
</svg>
